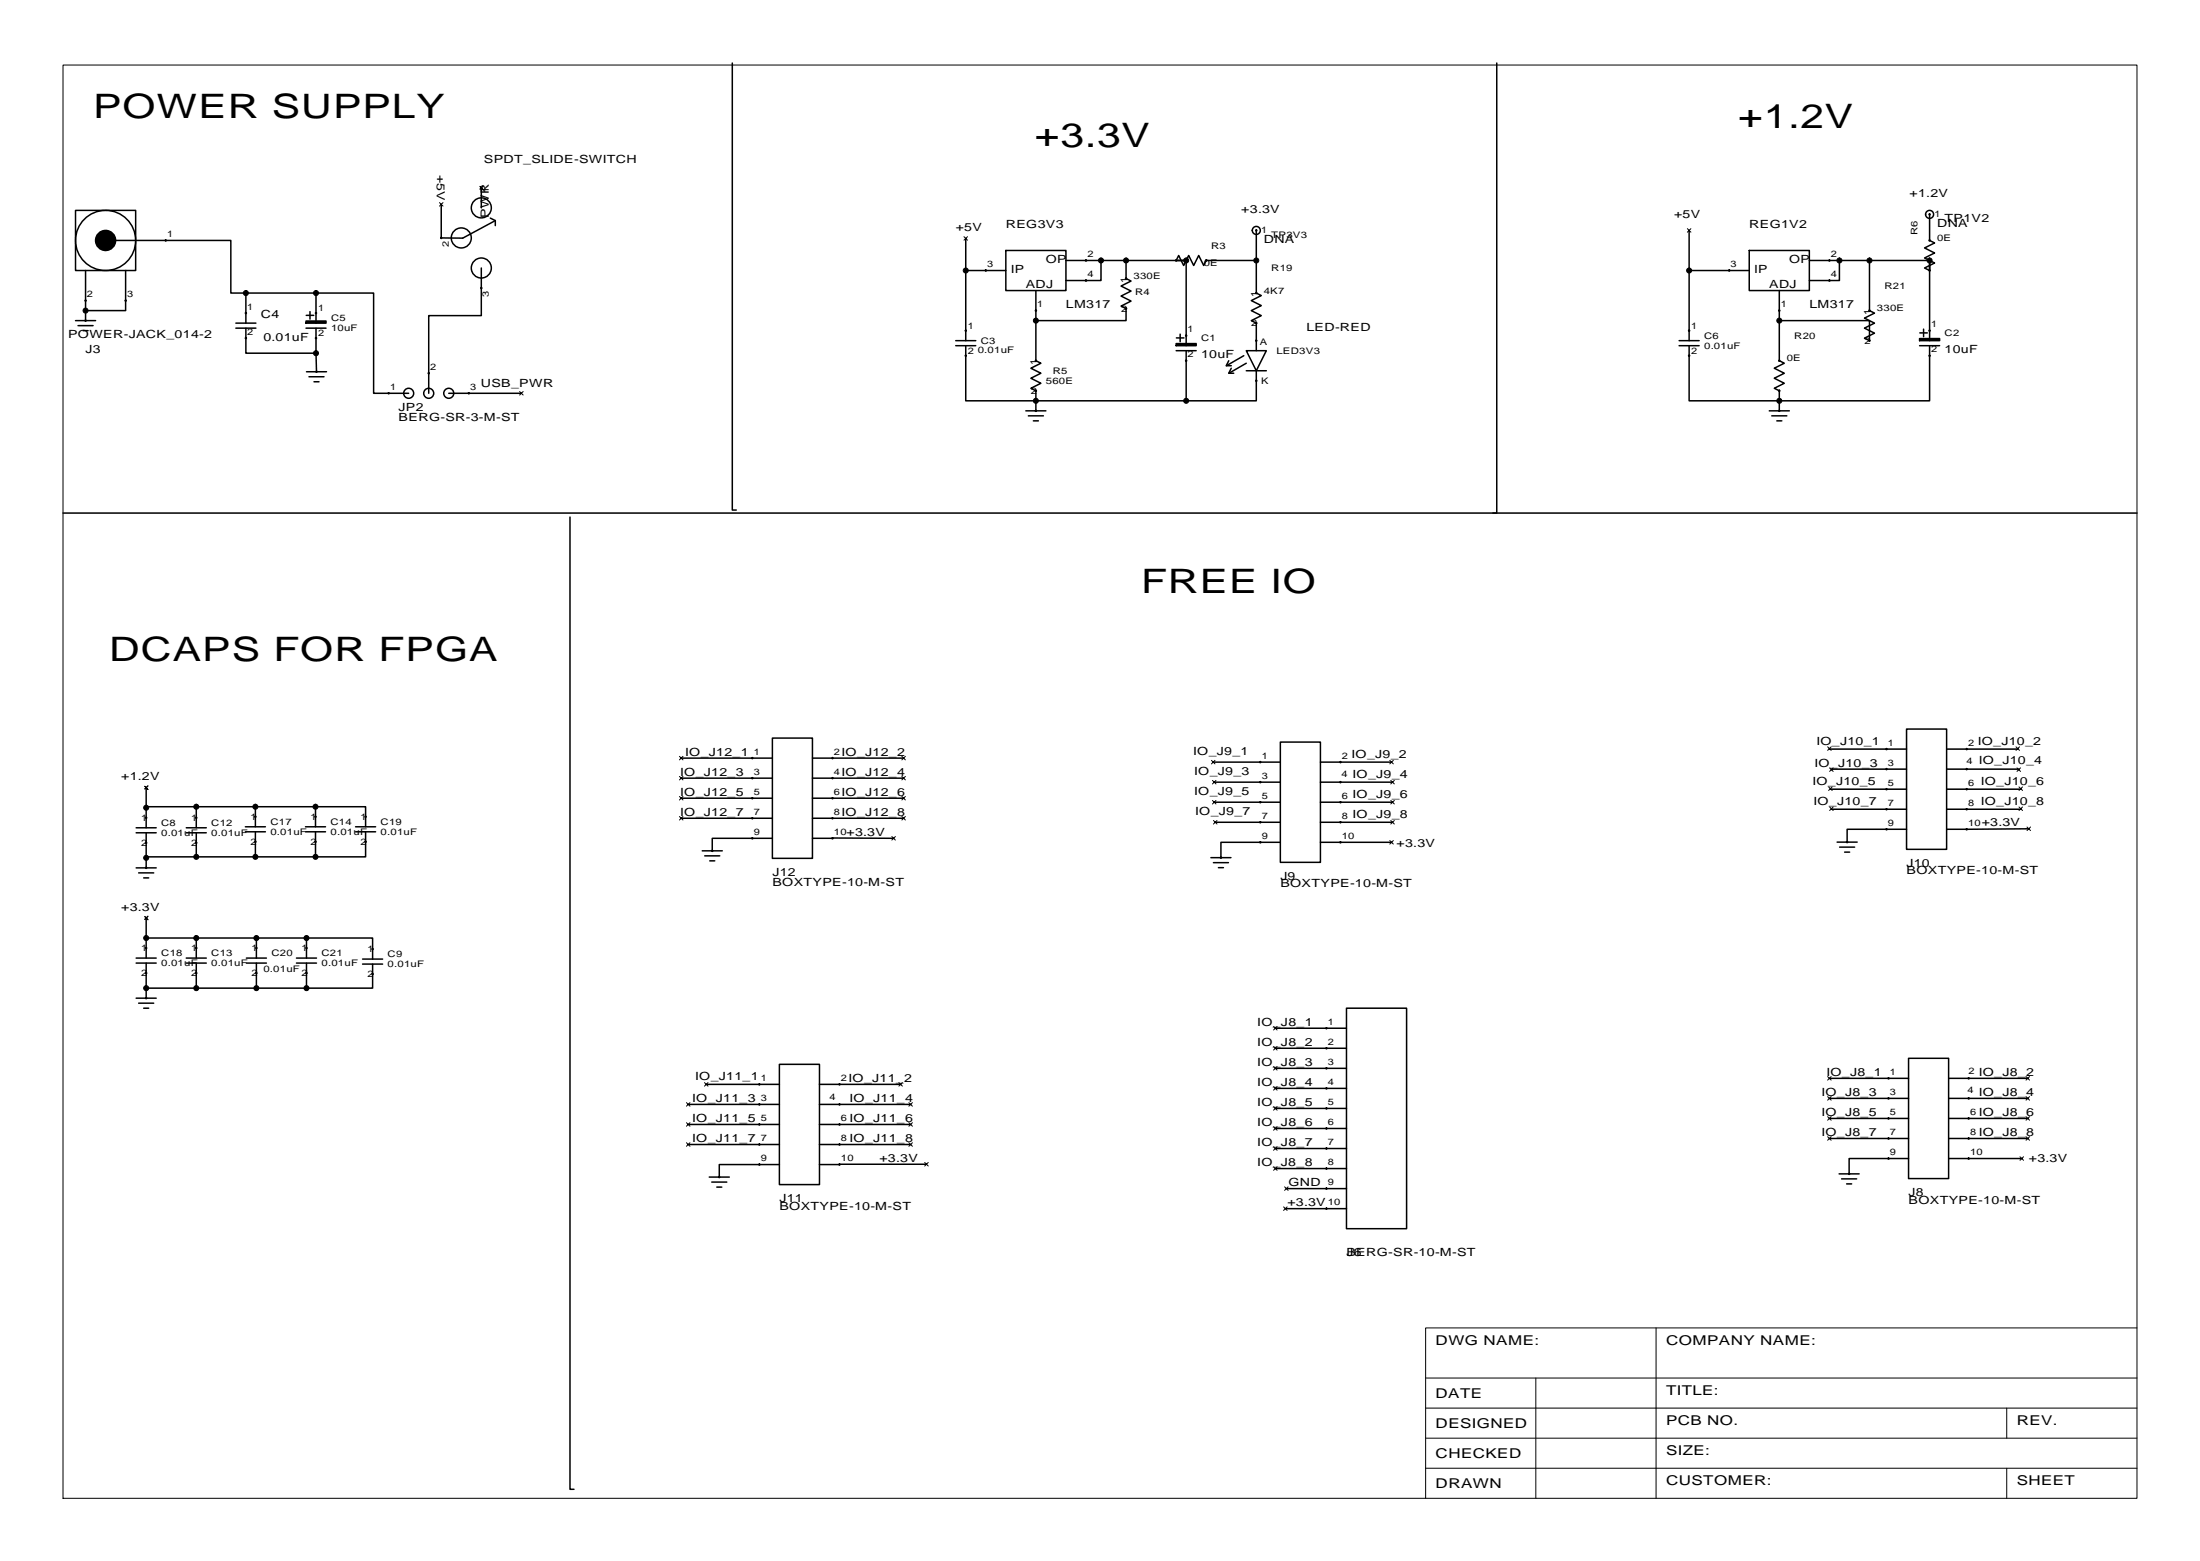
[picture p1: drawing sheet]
<svg xmlns="http://www.w3.org/2000/svg" width="558mm" height="396mm" viewBox="0 0 558 396" stroke-linecap="round" stroke-linejoin="round" font-family="sans-serif">
<g fill="none" stroke="#000" stroke-width=".38">
<path d="M185.6 16v113.3h1.1M379.4 16v114h-1M19.2 53.3h15.2v15.3h-15.2zM111.9 51.8v8.5h5.4l8.3-4.4M122 47.6v5.1M124.3 55.3l1.3 .6M125.6 55.9v1.3M318.5 58.4v15.9l1.3 .6-2.6 1.3 2.6 1.2-2.6 1.3 2.6 1.3-2.6 1.3 1.3 .6v7M428.2 58.4v27.9M489.2 54.3v6.6l1.2 .7-2.5 1.2 2.5 1.3-2.5 1.3 2.5 1.2-2.5 1.3 1.3 .7M21.7 68.6v12.7M26.8 60.9h31.7v13.4h3.8"/>
<path d="M31.9 68.6v10.1h-10.2M62.3 74.3v7.6M62.3 74.3h17.8M77.6 79.9h1.9M78.6 79v1.9M80.1 74.3h14.6v25.4h8.9M80.1 74.3v7.6M122 67.9v12.1h-13.3v19.7M244.8 60.4v25.9M244.8 68.6h10.2M255 63.5h15.2v10.1h-15.2zM262.6 73.6v17.8l1.3 .6-2.6 1.3 2.6 1.3-2.6 1.3 2.6 1.2-2.6 1.3 1.3 .6v5.1"/>
<path d="M270.2 66h30.5v21.6M279.1 66v5.1h-8.9M285.5 66v4.6l1.2 .6-2.5 1.3 2.5 1.3-2.5 1.2 2.5 1.3-2.5 1.3 1.3 .6v3.1h-22.9M298.2 66l.6-1.3 1.3 2.6 1.2-2.6 1.3 2.6 1.3-2.6 1.3 2.6 .6-1.3h12.7M428.2 68.6h15.3M443.5 63.5h15.2v10.1h-15.2zM451.1 73.6v17.8l1.2 .6-2.5 1.3 2.5 1.3-2.5 1.3 2.5 1.2-2.5 1.3 1.3 .6v5.1M458.7 66h7.6M466.3 66h7.6v12.7l1.3 .6-2.5 1.3 2.5 1.3-2.5 1.3 2.5 1.2-2.5 1.3 1.2 .6v-5h-22.8M466.3 66v5.1h-7.6M473.9 66h15.3v20.3M19.2 81.3h5"/>
<path d="M19.8 82.5h3.8M21.1 83.8h1.2M59.8 81.9h5.1M59.8 83.2h5.1M62.3 83.2v6.3h17.8M77.6 83.2h5.1M77.7 94.2h5.1M78.3 95.5h3.8M79.6 96.7h1.3M80.1 89.5l.1 4.7M80.1 83.2v6.3M113.8 99.7h18.4"/>
<path d="M242.3 87.6h5.1M242.3 86.3h5.1M244.8 87.6v14h55.9M298.2 88.9h5M298.2 85.6h1.9M299.2 84.7v1.9M300.7 88.9v12.7M311.5 91.4l-.6 1.3h1.2M312.1 93.3l-.6 1.3h1.3M315.3 90.1l-4.4 2.6M315.9 88.9h5.1l-2.5 5.1zM315.9 94h5.1"/>
<path d="M315.9 92l-4.4 2.6M318.5 94v7.6h-17.8M425.7 87.6h5.1M425.7 86.3h5.1M428.2 87.6v14h61v-14M486.6 87.6h5.1M486.7 84.4h1.9M487.7 83.4v1.9M260.1 104.1h5M260.7 105.4h3.8M262 106.7h1.2M448.5 104.1h5.1"/>
<path d="M449.2 105.4h3.8M450.4 106.7h1.3M16 130h525.8M144.5 131v246.4h1M37.1 199.6v10.2M172.7 192.1h23.1M172.7 197.2h23.1M195.8 187h10.2v30.5h-10.2zM206 192.1h23.1M206 197.2h23.1M307.6 193.1h17M307.8 198.2h16.8"/>
<path d="M324.6 188.1h10.1v30.4h-10.1zM334.7 193.1h18.1M334.7 198.2h18.3M463.8 189.7v.1h19.5M464 199.9v.1h19.3M483.3 184.8h10.2v30.4h-10.2zM483.3 194.9h-19v.1M493.5 194.9h18.3v.1M511.5 189.7v.1h-18M512.3 199.9v.1h-18.8M34.5 219.9h5.1M34.5 209.8h5.1"/>
<path d="M34.5 211h5.1M37.1 211v8.9M47.2 209.8h5.1M47.2 211h5.1M49.8 204.4h-13l.3 .3M49.8 217.1h-13l.3 .3M49.8 217.1h30.2M49.8 204.4v5.4M49.8 211v6.1M49.8 204.4h30.2M62.2 209.5h5.1M62.2 210.8h5.1"/>
<path d="M64.7 204.4v5.1M64.7 210.8v6.3M77.4 209.5h5.1M77.4 210.8h5.1M80 204.4h12.7v5.1M80 204.4v5.1M80 210.8v6.3M90.1 209.5h5.1M90.1 210.8h5.1M92.7 210.8v6.3h-12.7M172.7 202.3h23.1M172.7 207.4h23.1"/>
<path d="M178 215.6h5.1M178.7 216.9h3.8M179.9 218.2h1.3M195.8 212.4h-15.2v3.2M206 212.4h20.5M206 202.3h23.1M206 207.4h23.1M307 217.3h5.1M307.6 218.6h3.8M307.8 203.3h16.8M308.1 208.4h16.5M308.9 219.9h1.3"/>
<path d="M324.6 213.5h-15.1v3.8M334.7 203.3h18.3M334.7 213.5h18.1M334.7 208.4h18.3M464.3 205v.1h19M465.7 213.4h5.1M466.4 214.7h3.8M467.6 215.9h1.3M483.3 210.2h-15v3.2M512.3 205v.1h-18.8M514.3 210l-20.8 .2M35.2 221.2h3.8"/>
<path d="M36.4 222.5h1.3M37.1 232.6v10.2M37.1 237.7h27.9M49.8 237.7v5.1M77.7 237.7h-12.7v5.1M77.7 237.7h16.8v5.4M77.7 237.7v5.1M34.5 253h5.1M34.5 242.8h5.1M34.5 244.1h5.1M35.2 254.2h3.8M36.4 255.5h1.3"/>
<path d="M37.1 244.1v8.9M37.1 250.4h40.6M47.2 242.8h5.1M47.2 244.1h5.1M49.8 244.1v6.3M62.5 242.8h5M62.5 244.1h5M65 244.1v6.3M75.2 242.8h5M75.2 244.1h5M77.7 244.1v6.3M91.9 243.1h5.1"/>
<path d="M91.9 244.3h5.1M94.5 244.3v6.1h-16.8M341.3 255.5h15.3v55.9h-15.3zM174.5 279.9h23.1M179 274.8h18.6M197.6 269.7h10.1v30.5h-10.1zM207.7 279.9h23.2M207.7 274.8h20.6M323.3 270.7h18M323.3 260.6h18M323.3 275.8h18M323.3 265.7h18"/>
<path d="M463.8 278.4h20M463.8 273.3h20M483.8 268.2h10.2v30.5h-10.2zM494 278.4h20.1M494 273.3h20.1M174.5 290h23.1M174.5 285h23.1M179.8 298.3h5.1M180.4 299.6h3.9M197.6 295.1h-15.3v3.2M207.7 290h23.2M207.7 285h23.2"/>
<path d="M234.9 295l-27.2 .1M323.3 296.1h18M323.3 280.9h18M323.3 286h18M323.3 291.1h18M463.8 283.4h20M463.8 288.5h20M466.2 297.5h5.1M466.9 298.8h3.8M483.8 293.6h-15v3.9M494 283.4h20.1M494 288.5h20.1"/>
<path d="M494 293.6h18.5M181.7 300.8h1.3M325.9 306.3h15.4M326.1 301.2h15.2M468.1 300h1.3"/>
<circle cx="122" cy="52.7" r="2.54"/>
<circle cx="318.5" cy="58.4" r="1.02"/>
<circle cx="489.2" cy="54.3" r="1.02"/>
<circle cx="26.8" cy="60.9" r="7.6"/>
<circle cx="116.9" cy="60.3" r="2.54"/>
<circle cx="122" cy="67.9" r="2.54"/>
<circle cx="103.6" cy="99.7" r="1.27"/>
<circle cx="108.7" cy="99.7" r="1.27"/>
<circle cx="113.8" cy="99.7" r="1.27"/>
</g>
<g fill="none" stroke="#000" stroke-width=".25">
<path d="M16 16.5h525.8v363.2h-525.8zM111.4 51.3l.9 .9M112.3 51.3l-.9 .9M121.6 47.1l.4 .5 .5-.5-.5 .5 .5 .4-.5-.4-.4 .4 .4-.4zM244.4 60l.9 .9M245.3 60l-.9 .9M427.8 57.9l.9 .9M428.7 57.9l-.9 .9M131.7 99.2l.9 .9M132.6 99.2l-.9 .9M36.6 199.2l.5 .4 .4-.4-.4 .4 .4 .5-.4-.5-.5 .5 .5-.5zM172.2 191.7l.9 .9"/>
<path d="M172.2 196.8l.9 .9M173.1 191.7l-.9 .9M173.1 196.8l-.9 .9M228.6 191.7l.9 .9M228.6 196.8l.9 .9M229.5 191.7l-.9 .9M229.5 196.8l-.9 .9M307.1 192.7l.9 .9M307.4 197.8l.9 .9M308 192.7l-.9 .9M308.3 197.8l-.9 .9M352.3 192.7l.9 .9"/>
<path d="M352.6 197.8l.9 .9M353.2 192.7l-.9 .9M353.5 197.8l-.9 .9M463.3 189.3l.9 .9M463.6 199.4l.9 .9M463.8 194.6l.9 .9M464.2 189.3l-.9 .9M464.5 199.4l-.9 .9M464.7 194.6l-.9 .9M511.1 189.3l.9 .9M511.3 194.6l.9 .9M511.8 199.4l.9 .9"/>
<path d="M512 189.3l-.9 .9M512.2 194.6l-.9 .9M512.7 199.4l-.9 .9M172.2 201.8l.9 .9M172.2 206.9l.9 .9M173.1 201.8l-.9 .9M173.1 206.9l-.9 .9M226.1 212l.9 .9M227 212l-.9 .9M228.6 206.9l.9 .9M228.6 201.8l.9 .9M229.5 206.9l-.9 .9"/>
<path d="M229.5 201.8l-.9 .9M307.4 202.9l.9 .8M307.6 207.9l.9 .9M308.3 202.9l-.9 .8M308.5 207.9l-.9 .9M352.3 213l.9 .9M352.6 202.9l.9 .8M352.6 207.9l.9 .9M353.2 213l-.9 .9M353.5 202.9l-.9 .8M353.5 207.9l-.9 .9M463.8 204.5l.9 .9"/>
<path d="M464.7 204.5l-.9 .9M511.8 204.5l.9 .9M512.7 204.5l-.9 .9M513.9 209.6l.9 .9M514.8 209.6l-.9 .9M36.6 232.2l.5 .4 .4-.4-.4 .4 .4 .5-.4-.5-.5 .5 .5-.5zM174 279.4l.9 .9M174.9 279.4l-.9 .9M178.6 274.4l.9 .9M179.5 274.4l-.9 .9M227.9 274.4l.9 .9M228.8 274.4l-.9 .9"/>
<path d="M230.4 279.4l.9 .9M231.3 279.4l-.9 .9M322.9 275.4l.9 .9M322.9 270.3l.9 .9M322.9 265.2l.9 .9M322.9 260.1l.9 .9M323.8 275.4l-.9 .9M323.8 270.3l-.9 .9M323.8 265.2l-.9 .9M323.8 260.1l-.9 .9M463.3 277.9l.9 .9M463.3 272.8l.9 .9"/>
<path d="M464.2 277.9l-.9 .9M464.2 272.8l-.9 .9M513.6 272.8l.9 .9M513.6 277.9l.9 .9M514.5 272.8l-.9 .9M514.5 277.9l-.9 .9M174 289.6l.9 .9M174 284.5l.9 .9M174.9 289.6l-.9 .9M174.9 284.5l-.9 .9M230.4 289.6l.9 .9M230.4 284.5l.9 .9"/>
<path d="M231.3 289.6l-.9 .9M231.3 284.5l-.9 .9M234.4 294.6l.9 .9M235.3 294.6l-.9 .9M322.9 295.7l.9 .9M322.9 290.6l.9 .9M322.9 285.5l.9 .9M322.9 280.4l.9 .9M323.8 295.7l-.9 .9M323.8 290.6l-.9 .9M323.8 285.5l-.9 .9M323.8 280.4l-.9 .9"/>
<path d="M463.3 283l.9 .9M463.3 288.1l.9 .9M464.2 283l-.9 .9M464.2 288.1l-.9 .9M512.1 293.1l.9 .9M513 293.1l-.9 .9M513.6 283l.9 .9M513.6 288.1l.9 .9M514.5 283l-.9 .9M514.5 288.1l-.9 .9M325.4 305.8l.9 .9M325.7 300.8l.9 .9"/>
<path d="M326.3 305.8l-.9 .9M326.6 300.8l-.9 .9M419.8 336.5v43.2M541.8 336.5h-180.4v43.2M361.4 349.2h180.4M361.4 356.8h180.4M389.4 349.2v30.5M508.7 356.8v7.7M361.4 364.5h180.4M361.4 372.1h180.4M508.7 372.1v7.6"/>
</g>
<g fill="#000" stroke="#000" stroke-width=".25">
<circle cx="318.5" cy="58.4" r=".19"/>
<circle cx="489.2" cy="54.3" r=".19"/>
<circle cx="21.7" cy="76.2" r=".19"/>
<circle cx="21.7" cy="78.7" r=".64"/>
<circle cx="31.9" cy="76.2" r=".19"/>
<circle cx="42" cy="60.9" r=".19"/>
<circle cx="62.3" cy="79.3" r=".19"/>
<circle cx="62.3" cy="74.3" r=".64"/>
<circle cx="80.1" cy="79.3" r=".19"/>
<circle cx="80.1" cy="74.3" r=".64"/>
<circle cx="111.9" cy="60.3" r=".19"/>
<circle cx="122" cy="73" r=".19"/>
<circle cx="244.8" cy="68.6" r=".64"/>
<circle cx="249.9" cy="68.6" r=".19"/>
<circle cx="262.6" cy="78.7" r=".19"/>
<circle cx="275.3" cy="66" r=".19"/>
<circle cx="275.3" cy="71.1" r=".19"/>
<circle cx="279.1" cy="66" r=".64"/>
<circle cx="285.5" cy="78.2" r=".19"/>
<circle cx="285.5" cy="70.6" r=".19"/>
<circle cx="285.5" cy="66" r=".64"/>
<circle cx="298.2" cy="66" r=".19"/>
<circle cx="300.7" cy="66" r=".64"/>
<circle cx="305.8" cy="66" r=".19"/>
<circle cx="318.5" cy="74.3" r=".19"/>
<circle cx="318.5" cy="66" r=".64"/>
<circle cx="428.2" cy="68.6" r=".64"/>
<circle cx="438.4" cy="68.6" r=".19"/>
<circle cx="451.1" cy="78.7" r=".19"/>
<circle cx="463.8" cy="66" r=".19"/>
<circle cx="463.8" cy="71.1" r=".19"/>
<circle cx="466.3" cy="66" r=".64"/>
<circle cx="473.9" cy="78.7" r=".19"/>
<circle cx="473.9" cy="66" r=".64"/>
<circle cx="489.2" cy="60.9" r=".19"/>
<circle cx="489.2" cy="68.6" r=".19"/>
<circle cx="489.2" cy="66" r=".64"/>
<circle cx="21.7" cy="81.3" r=".19"/>
<circle cx="62.3" cy="85.7" r=".19"/>
<circle cx="80.1" cy="85.7" r=".19"/>
<circle cx="80.1" cy="89.5" r=".64"/>
<circle cx="80.2" cy="94.2" r=".19"/>
<circle cx="98.5" cy="99.7" r=".19"/>
<circle cx="108.7" cy="94.6" r=".19"/>
<circle cx="118.8" cy="99.7" r=".19"/>
<circle cx="244.8" cy="83.8" r=".19"/>
<circle cx="244.8" cy="90.1" r=".19"/>
<circle cx="262.6" cy="99" r=".19"/>
<circle cx="262.6" cy="91.4" r=".19"/>
<circle cx="262.6" cy="81.3" r=".64"/>
<circle cx="300.7" cy="91.4" r=".19"/>
<circle cx="300.7" cy="85.1" r=".19"/>
<circle cx="318.5" cy="86.3" r=".19"/>
<circle cx="318.5" cy="81.9" r=".19"/>
<circle cx="318.5" cy="96.5" r=".19"/>
<circle cx="428.2" cy="90.1" r=".19"/>
<circle cx="428.2" cy="83.8" r=".19"/>
<circle cx="451.1" cy="99" r=".19"/>
<circle cx="451.1" cy="91.4" r=".19"/>
<circle cx="451.1" cy="81.3" r=".64"/>
<circle cx="473.9" cy="86.3" r=".19"/>
<circle cx="489.2" cy="83.8" r=".19"/>
<circle cx="489.2" cy="90.1" r=".19"/>
<circle cx="262.6" cy="104.1" r=".19"/>
<circle cx="262.6" cy="101.6" r=".64"/>
<circle cx="300.7" cy="101.6" r=".64"/>
<circle cx="451.1" cy="104.1" r=".19"/>
<circle cx="451.1" cy="101.6" r=".64"/>
<circle cx="190.7" cy="192.1" r=".19"/>
<circle cx="190.7" cy="197.2" r=".19"/>
<circle cx="211" cy="197.2" r=".19"/>
<circle cx="211" cy="192.1" r=".19"/>
<circle cx="319.5" cy="193.1" r=".19"/>
<circle cx="319.5" cy="198.2" r=".19"/>
<circle cx="339.8" cy="198.2" r=".19"/>
<circle cx="339.8" cy="193.1" r=".19"/>
<circle cx="478.3" cy="194.9" r=".19"/>
<circle cx="478.3" cy="189.8" r=".19"/>
<circle cx="478.3" cy="200" r=".19"/>
<circle cx="498.6" cy="189.8" r=".19"/>
<circle cx="498.6" cy="200" r=".19"/>
<circle cx="498.6" cy="194.9" r=".19"/>
<circle cx="37.1" cy="207.2" r=".19"/>
<circle cx="37.1" cy="219.9" r=".19"/>
<circle cx="37.1" cy="213.6" r=".19"/>
<circle cx="37.1" cy="217.4" r=".64"/>
<circle cx="37.1" cy="204.7" r=".64"/>
<circle cx="49.8" cy="207.2" r=".19"/>
<circle cx="49.8" cy="213.6" r=".19"/>
<circle cx="49.8" cy="217.1" r=".64"/>
<circle cx="49.8" cy="204.4" r=".64"/>
<circle cx="64.7" cy="207" r=".19"/>
<circle cx="64.7" cy="213.3" r=".19"/>
<circle cx="64.7" cy="217.1" r=".64"/>
<circle cx="64.7" cy="204.4" r=".64"/>
<circle cx="80" cy="207" r=".19"/>
<circle cx="80" cy="213.3" r=".19"/>
<circle cx="80" cy="217.1" r=".64"/>
<circle cx="80" cy="204.4" r=".64"/>
<circle cx="92.7" cy="213.3" r=".19"/>
<circle cx="92.7" cy="207" r=".19"/>
<circle cx="180.6" cy="215.6" r=".19"/>
<circle cx="190.7" cy="212.4" r=".19"/>
<circle cx="190.7" cy="207.4" r=".19"/>
<circle cx="190.7" cy="202.3" r=".19"/>
<circle cx="211" cy="207.4" r=".19"/>
<circle cx="211" cy="202.3" r=".19"/>
<circle cx="211" cy="212.4" r=".19"/>
<circle cx="309.5" cy="217.3" r=".19"/>
<circle cx="319.5" cy="213.5" r=".19"/>
<circle cx="319.5" cy="203.3" r=".19"/>
<circle cx="319.5" cy="208.4" r=".19"/>
<circle cx="339.8" cy="203.3" r=".19"/>
<circle cx="339.8" cy="213.5" r=".19"/>
<circle cx="339.8" cy="208.4" r=".19"/>
<circle cx="468.3" cy="213.4" r=".19"/>
<circle cx="478.3" cy="205.1" r=".19"/>
<circle cx="478.3" cy="210.2" r=".19"/>
<circle cx="498.6" cy="210.2" r=".19"/>
<circle cx="498.6" cy="205.1" r=".19"/>
<circle cx="37.1" cy="237.7" r=".64"/>
<circle cx="49.8" cy="237.7" r=".64"/>
<circle cx="65" cy="237.7" r=".64"/>
<circle cx="77.7" cy="237.7" r=".64"/>
<circle cx="37.1" cy="240.3" r=".19"/>
<circle cx="37.1" cy="253" r=".19"/>
<circle cx="37.1" cy="246.6" r=".19"/>
<circle cx="37.1" cy="250.4" r=".64"/>
<circle cx="49.8" cy="240.3" r=".19"/>
<circle cx="49.8" cy="246.6" r=".19"/>
<circle cx="49.8" cy="250.4" r=".64"/>
<circle cx="65" cy="240.3" r=".19"/>
<circle cx="65" cy="246.6" r=".19"/>
<circle cx="65" cy="250.4" r=".64"/>
<circle cx="77.7" cy="240.3" r=".19"/>
<circle cx="77.7" cy="246.6" r=".19"/>
<circle cx="77.7" cy="250.4" r=".64"/>
<circle cx="94.5" cy="246.9" r=".19"/>
<circle cx="94.5" cy="240.5" r=".19"/>
<circle cx="192.5" cy="274.8" r=".19"/>
<circle cx="192.5" cy="279.9" r=".19"/>
<circle cx="212.8" cy="274.8" r=".19"/>
<circle cx="212.8" cy="279.9" r=".19"/>
<circle cx="336.3" cy="265.7" r=".19"/>
<circle cx="336.3" cy="270.7" r=".19"/>
<circle cx="336.3" cy="260.6" r=".19"/>
<circle cx="336.3" cy="275.8" r=".19"/>
<circle cx="478.8" cy="273.3" r=".19"/>
<circle cx="478.8" cy="278.4" r=".19"/>
<circle cx="499.1" cy="273.3" r=".19"/>
<circle cx="499.1" cy="278.4" r=".19"/>
<circle cx="182.3" cy="298.3" r=".19"/>
<circle cx="192.5" cy="290" r=".19"/>
<circle cx="192.5" cy="285" r=".19"/>
<circle cx="192.5" cy="295.1" r=".19"/>
<circle cx="212.8" cy="290" r=".19"/>
<circle cx="212.8" cy="285" r=".19"/>
<circle cx="212.8" cy="295.1" r=".19"/>
<circle cx="336.3" cy="280.9" r=".19"/>
<circle cx="336.3" cy="296.1" r=".19"/>
<circle cx="336.3" cy="286" r=".19"/>
<circle cx="336.3" cy="291.1" r=".19"/>
<circle cx="468.8" cy="297.5" r=".19"/>
<circle cx="478.8" cy="283.4" r=".19"/>
<circle cx="478.8" cy="293.6" r=".19"/>
<circle cx="478.8" cy="288.5" r=".19"/>
<circle cx="499.1" cy="283.4" r=".19"/>
<circle cx="499.1" cy="288.5" r=".19"/>
<circle cx="499.1" cy="293.6" r=".19"/>
<circle cx="336.3" cy="306.3" r=".19"/>
<circle cx="336.3" cy="301.2" r=".19"/>
</g>
<g fill="#000" stroke="#000" stroke-width=".38">
<path d="M77.6 81.4h5.1v.5h-5.1z" fill-rule="evenodd"/>
<path d="M298.2 87.1h5v.5h-5z" fill-rule="evenodd"/>
<path d="M486.6 85.8h5.1v.5h-5.1z" fill-rule="evenodd"/>
<circle cx="26.8" cy="60.9" r="2.54"/>
</g>
<g font-size="8.5">
<text x="23.6" y="29.8">POWER SUPPLY</text>
<text x="440.7" y="32.4">+1.2V</text>
<text x="262.4" y="37.2">+3.3V</text>
<text x="289.3" y="150.2">FREE IO</text>
<text x="27.7" y="167.5">DCAPS FOR FPGA</text>
</g>
<g font-size="3.4">
<text x="364" y="340.9">DWG NAME:</text>
<text x="422.4" y="340.9">COMPANY NAME:</text>
<text x="422.4" y="353.6">TITLE:</text>
<text x="364" y="354.2">DATE</text>
<text x="364" y="361.8">DESIGNED</text>
<text x="422.4" y="361.2">PCB NO.</text>
<text x="511.3" y="361.2">REV.</text>
<text x="364" y="369.4">CHECKED</text>
<text x="422.4" y="368.8">SIZE:</text>
<text x="364" y="377.1">DRAWN</text>
<text x="422.4" y="376.4">CUSTOMER:</text>
<text x="511.3" y="376.4">SHEET</text>
</g>
<g font-size="2.9">
<text x="122.7" y="41.3">SPDT_SLIDE-SWITCH</text>
<text x="110.7" y="44.3" transform="rotate(90 110.7 44.3)">+5V</text>
<text x="314.7" y="54">+3.3V</text>
<text x="484.1" y="49.9">+1.2V</text>
<text x="123.9" y="55.2" transform="rotate(-90 123.9 55.2)">PWR</text>
<text x="242.3" y="58.5">+5V</text>
<text x="255" y="57.8">REG3V3</text>
<text x="424.4" y="55.2">+5V</text>
<text x="443.5" y="57.8">REG1V2</text>
<text x="491.1" y="57.5">DNA</text>
<text x="493" y="56.2">TP1V2</text>
<text x="320.4" y="61.6">DNA</text>
<text x="256.3" y="69.2">IP</text>
<text x="265.1" y="66.7">OP</text>
<text x="444.7" y="69.2">IP</text>
<text x="453.6" y="66.7">OP</text>
<text x="260.1" y="73">ADJ</text>
<text x="448.5" y="73">ADJ</text>
<text x="66.1" y="80.7">C4</text>
<text x="270.2" y="78.1">LM317</text>
<text x="331.2" y="83.8">LED-RED</text>
<text x="458.7" y="78.1">LM317</text>
<text x="17.2" y="85.7">POWER-JACK_014-2</text>
<text x="21.7" y="89.5">J3</text>
<text x="66.8" y="86.3">0.01uF</text>
<text x="493" y="89.5">10uF</text>
<text x="304.5" y="90.8">10uF</text>
<text x="121.9" y="98.2">USB_PWR</text>
<text x="101.1" y="104.1">JP2</text>
<text x="101.1" y="106.7">BERG-SR-3-M-ST</text>
<text x="173.7" y="191.5">IO_J12_1</text>
<text x="213.3" y="191.5">IO_J12_2</text>
<text x="302.5" y="191.2">IO_J9_1</text>
<text x="460.5" y="188.8">IO_J10_1</text>
<text x="501.4" y="188.8">IO_J10_2</text>
<text x="30.7" y="197.7">+1.2V</text>
<text x="172.4" y="196.6">IO_J12_3</text>
<text x="213.3" y="196.6">IO_J12_4</text>
<text x="302.7" y="196.3">IO_J9_3</text>
<text x="342.6" y="192">IO_J9_2</text>
<text x="342.9" y="197.1">IO_J9_4</text>
<text x="460" y="194.4">IO_J10_3</text>
<text x="501.6" y="193.7">IO_J10_4</text>
<text x="172.4" y="201.7">IO_J12_5</text>
<text x="213.3" y="201.7">IO_J12_6</text>
<text x="302.7" y="201.4">IO_J9_5</text>
<text x="342.9" y="202.2">IO_J9_6</text>
<text x="459.5" y="199">IO_J10_5</text>
<text x="502.1" y="199">IO_J10_6</text>
<text x="172.4" y="206.7">IO_J12_7</text>
<text x="213.3" y="206.7">IO_J12_8</text>
<text x="303" y="206.5">IO_J9_7</text>
<text x="342.9" y="207.2">IO_J9_8</text>
<text x="459.7" y="204.1">IO_J10_7</text>
<text x="502.1" y="204.1">IO_J10_8</text>
<text x="502.4" y="209.4">+3.3V</text>
<text x="214.6" y="211.8">+3.3V</text>
<text x="354" y="214.6">+3.3V</text>
<text x="195.8" y="222">J12</text>
<text x="483.3" y="219.7">J10</text>
<text x="483.3" y="221.6">BOXTYPE-10-M-ST</text>
<text x="195.8" y="224.5">BOXTYPE-10-M-ST</text>
<text x="324.6" y="223">J9</text>
<text x="324.6" y="224.9">BOXTYPE-10-M-ST</text>
<text x="30.7" y="230.7">+3.3V</text>
<text x="318.7" y="260">IO_J8_1</text>
<text x="318.7" y="265">IO_J8_2</text>
<text x="176.2" y="273.7">IO_J11_1</text>
<text x="215.1" y="274.2">IO_J11_2</text>
<text x="318.7" y="275.2">IO_J8_4</text>
<text x="318.7" y="270.1">IO_J8_3</text>
<text x="463" y="272.7">IO_J8_1</text>
<text x="501.6" y="272.7">IO_J8_2</text>
<text x="175.5" y="279.3">IO_J11_3</text>
<text x="215.4" y="279.3">IO_J11_4</text>
<text x="318.7" y="280.3">IO_J8_5</text>
<text x="461.7" y="277.7">IO_J8_3</text>
<text x="501.6" y="277.7">IO_J8_4</text>
<text x="175.5" y="284.3">IO_J11_5</text>
<text x="215.4" y="284.3">IO_J11_6</text>
<text x="318.7" y="285.4">IO_J8_6</text>
<text x="461.7" y="282.8">IO_J8_5</text>
<text x="461.7" y="287.9">IO_J8_7</text>
<text x="501.6" y="282.8">IO_J8_6</text>
<text x="501.6" y="287.9">IO_J8_8</text>
<text x="175.5" y="289.4">IO_J11_7</text>
<text x="215.4" y="289.4">IO_J11_8</text>
<text x="318.7" y="290.4">IO_J8_7</text>
<text x="222.9" y="294.4">+3.3V</text>
<text x="318.7" y="295.5">IO_J8_8</text>
<text x="514.3" y="294.5">+3.3V</text>
<text x="197.6" y="304.7">J11</text>
<text x="326.4" y="305.7">+3.3V</text>
<text x="326.6" y="300.6">GND</text>
<text x="483.8" y="303.1">J8</text>
<text x="483.8" y="305">BOXTYPE-10-M-ST</text>
<text x="197.6" y="306.6">BOXTYPE-10-M-ST</text>
<text x="341.3" y="318.4">J6</text>
<text x="341.3" y="318.4">BERG-SR-10-M-ST</text>
</g>
<g font-size="2.3">
<text x="123.9" y="49" transform="rotate(-90 123.9 49)">1</text>
<text x="319.8" y="59.2">1</text>
<text x="486.1" y="59.7" transform="rotate(-90 486.1 59.7)">R6</text>
<text x="490.4" y="55.1">1</text>
<text x="42.4" y="60.1">1</text>
<text x="113.8" y="62.7" transform="rotate(-90 113.8 62.7)">2</text>
<text x="275.7" y="65.2">2</text>
<text x="307.1" y="63">R3</text>
<text x="322.3" y="60.4">TP3V3</text>
<text x="464.1" y="65.2">2</text>
<text x="491.1" y="61.1">0E</text>
<text x="250.3" y="67.7">3</text>
<text x="275.7" y="70.2">4</text>
<text x="285.7" y="71.6" transform="rotate(-90 285.7 71.6)">1</text>
<text x="287.4" y="70.7">330E</text>
<text x="305.2" y="67.4">0E</text>
<text x="322.3" y="68.7">R19</text>
<text x="438.7" y="67.7">3</text>
<text x="464.1" y="70.2">4</text>
<text x="22" y="75.3">2</text>
<text x="32.2" y="75.3">3</text>
<text x="123.9" y="75.4" transform="rotate(-90 123.9 75.4)">3</text>
<text x="263" y="77.9">1</text>
<text x="287.8" y="74.7">R4</text>
<text x="318.8" y="75.3" transform="rotate(-90 318.8 75.3)">1</text>
<text x="320.4" y="74.4">4K7</text>
<text x="451.4" y="77.9">1</text>
<text x="477.7" y="73.1">R21</text>
<text x="62.7" y="78.5">1</text>
<text x="80.6" y="78.9">1</text>
<text x="83.9" y="81.4">C5</text>
<text x="83.9" y="83.9">10uF</text>
<text x="245.3" y="83.3">1</text>
<text x="284.2" y="79">2</text>
<text x="317.2" y="82.7">2</text>
<text x="428.7" y="83.3">1</text>
<text x="474.2" y="79.7" transform="rotate(-90 474.2 79.7)">1</text>
<text x="475.8" y="78.9">330E</text>
<text x="489.5" y="82.9">1</text>
<text x="62.7" y="84.8">2</text>
<text x="80.6" y="85.2">2</text>
<text x="245.3" y="89.6">2</text>
<text x="247.9" y="89.4">0.01uF</text>
<text x="248.6" y="87.1">C3</text>
<text x="301.1" y="84.2">1</text>
<text x="304.5" y="86.5">C1</text>
<text x="319.4" y="87.5">A</text>
<text x="323.6" y="89.6">LED3V3</text>
<text x="428.7" y="89.6">2</text>
<text x="432" y="85.8">C6</text>
<text x="432" y="88.4">0.01uF</text>
<text x="454.9" y="85.8">R20</text>
<text x="472.7" y="87.1">2</text>
<text x="489.5" y="89.3">2</text>
<text x="493" y="85.2">C2</text>
<text x="109" y="93.7">2</text>
<text x="262.9" y="92.4" transform="rotate(-90 262.9 92.4)">1</text>
<text x="266.9" y="94.7">R5</text>
<text x="301.1" y="90.6">2</text>
<text x="453" y="91.6">0E</text>
<text x="98.9" y="98.8">1</text>
<text x="119.2" y="98.8">3</text>
<text x="261.3" y="99.8">2</text>
<text x="265.1" y="97.3">560E</text>
<text x="319.8" y="97.3">K</text>
<text x="191.1" y="191.3">1</text>
<text x="211.4" y="191.3">2</text>
<text x="478.6" y="189">1</text>
<text x="498.9" y="189">2</text>
<text x="191.1" y="196.3">3</text>
<text x="211.4" y="196.3">4</text>
<text x="319.9" y="192.3">1</text>
<text x="319.9" y="197.4">3</text>
<text x="340.1" y="197">4</text>
<text x="340.2" y="192.3">2</text>
<text x="478.6" y="194.1">3</text>
<text x="498.6" y="193.5">4</text>
<text x="191.1" y="201.4">5</text>
<text x="211.4" y="201.4">6</text>
<text x="319.9" y="202.4">5</text>
<text x="340.2" y="202.4">6</text>
<text x="478.6" y="199.1">5</text>
<text x="498.9" y="199.1">6</text>
<text x="35.8" y="208">1</text>
<text x="40.9" y="209.3">C8</text>
<text x="48.5" y="208">1</text>
<text x="53.6" y="209.3">C12</text>
<text x="63.5" y="207.8">1</text>
<text x="68.6" y="209">C17</text>
<text x="78.7" y="207.8">1</text>
<text x="83.8" y="209">C14</text>
<text x="91.4" y="207.8">1</text>
<text x="96.5" y="209">C19</text>
<text x="191.1" y="206.5">7</text>
<text x="211.4" y="206.5">8</text>
<text x="319.9" y="207.5">7</text>
<text x="340.2" y="207.5">8</text>
<text x="478.6" y="204.2">7</text>
<text x="478.6" y="209.3">9</text>
<text x="498.9" y="204.2">8</text>
<text x="498.9" y="209.3">10</text>
<text x="35.8" y="214.4">2</text>
<text x="40.9" y="211.8">0.01uF</text>
<text x="48.5" y="214.4">2</text>
<text x="53.6" y="211.8">0.01uF</text>
<text x="63.5" y="214.1">2</text>
<text x="68.6" y="211.6">0.01uF</text>
<text x="78.7" y="214.1">2</text>
<text x="83.8" y="211.6">0.01uF</text>
<text x="91.4" y="214.1">2</text>
<text x="96.5" y="211.6">0.01uF</text>
<text x="191.1" y="211.6">9</text>
<text x="211.4" y="211.6">10</text>
<text x="319.9" y="212.6">9</text>
<text x="340.2" y="212.6">10</text>
<text x="35.8" y="241">1</text>
<text x="40.9" y="242.3">C18</text>
<text x="40.9" y="244.8">0.01uF</text>
<text x="48.5" y="241">1</text>
<text x="53.6" y="242.3">C13</text>
<text x="53.6" y="244.8">0.01uF</text>
<text x="63.7" y="241">1</text>
<text x="68.8" y="242.3">C20</text>
<text x="76.4" y="241">1</text>
<text x="81.5" y="242.3">C21</text>
<text x="81.5" y="244.8">0.01uF</text>
<text x="93.2" y="241.3">1</text>
<text x="98.3" y="242.6">C9</text>
<text x="98.3" y="245.1">0.01uF</text>
<text x="35.8" y="247.4">2</text>
<text x="48.5" y="247.4">2</text>
<text x="63.7" y="247.4">2</text>
<text x="66.8" y="246.4">0.01uF</text>
<text x="76.4" y="247.4">2</text>
<text x="93.2" y="247.6">2</text>
<text x="336.6" y="259.7">1</text>
<text x="336.6" y="264.8">2</text>
<text x="336.6" y="269.9">3</text>
<text x="192.9" y="273.9">1</text>
<text x="213.2" y="273.9">2</text>
<text x="336.6" y="275">4</text>
<text x="479.1" y="272.4">1</text>
<text x="499.1" y="272.3">2</text>
<text x="192.9" y="279">3</text>
<text x="210.3" y="278.7">4</text>
<text x="336.6" y="280">5</text>
<text x="479.1" y="277.5">3</text>
<text x="498.8" y="277.1">4</text>
<text x="192.9" y="284.1">5</text>
<text x="213.2" y="284.1">6</text>
<text x="336.6" y="285.1">6</text>
<text x="479.1" y="282.6">5</text>
<text x="479.1" y="287.7">7</text>
<text x="499.4" y="282.6">6</text>
<text x="499.4" y="287.7">8</text>
<text x="192.9" y="289.2">7</text>
<text x="213.2" y="289.2">8</text>
<text x="336.6" y="290.2">7</text>
<text x="479.1" y="292.7">9</text>
<text x="499.4" y="292.7">10</text>
<text x="192.9" y="294.3">9</text>
<text x="213.2" y="294.3">10</text>
<text x="336.6" y="295.3">8</text>
<text x="336.6" y="300.4">9</text>
<text x="336.6" y="305.4">10</text>
</g>
</svg>
